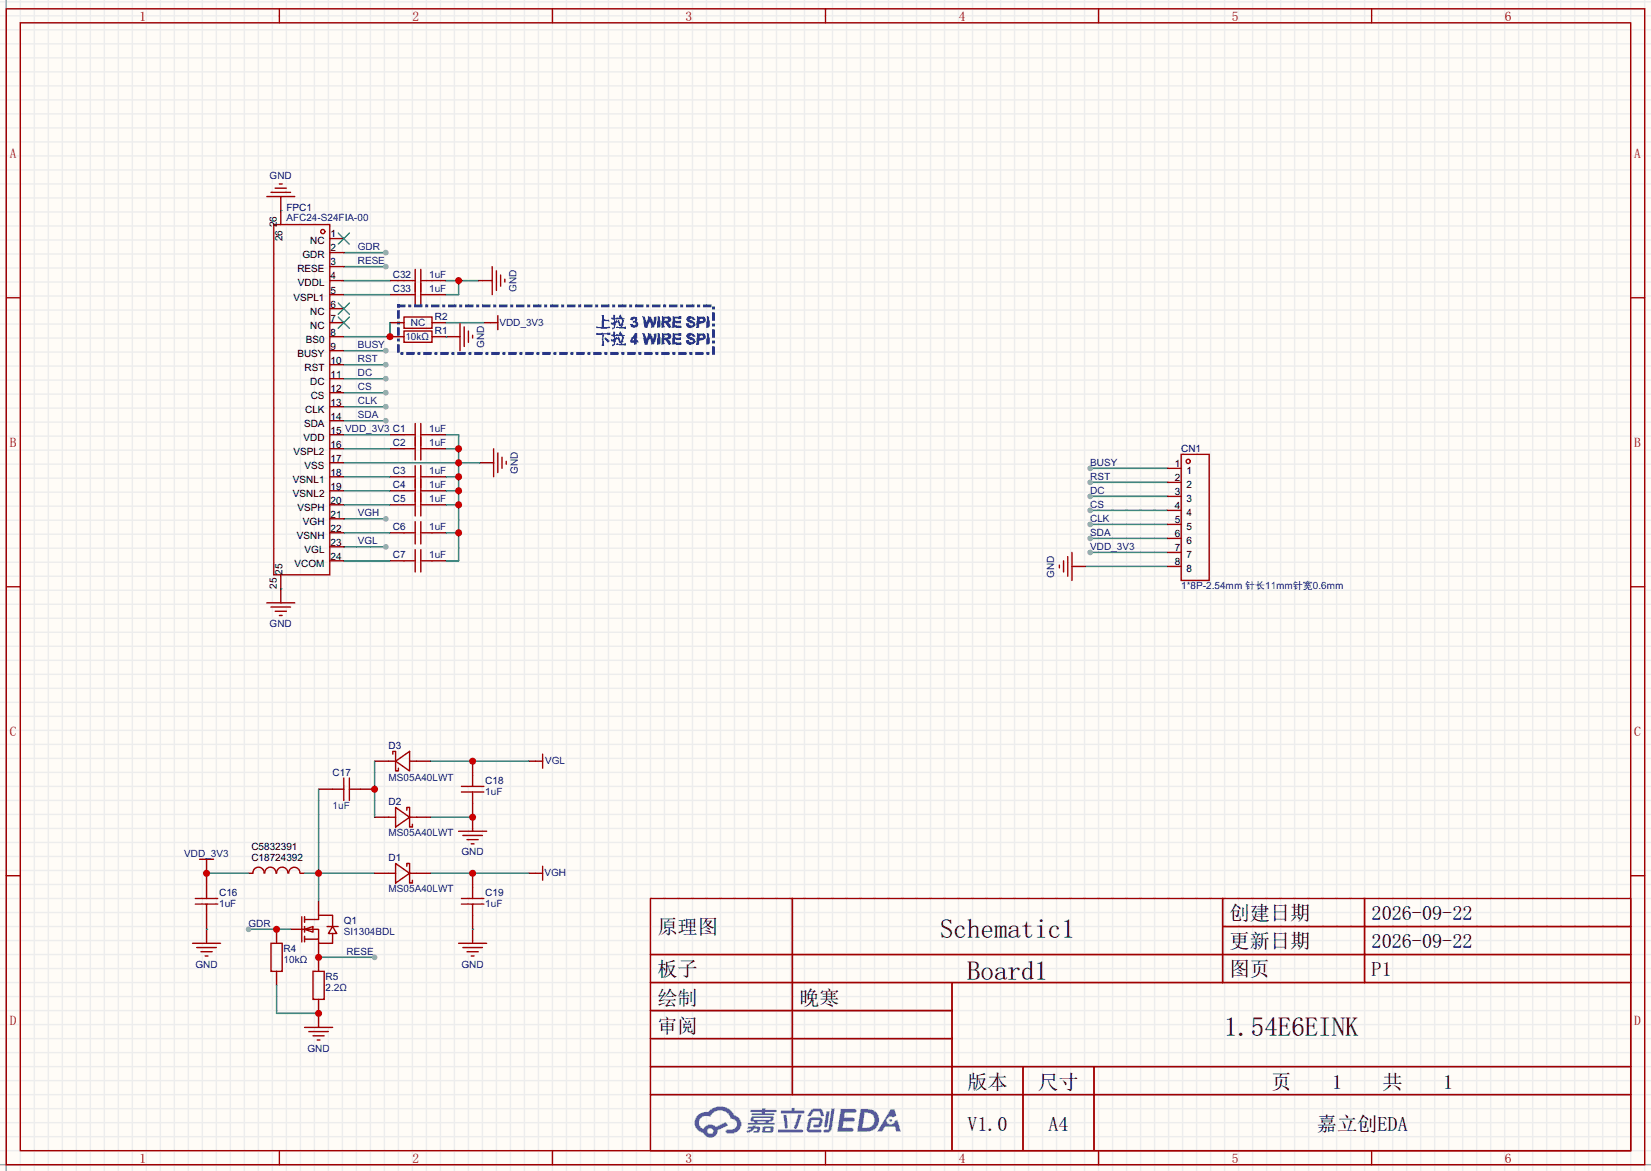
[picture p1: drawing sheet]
<svg xmlns="http://www.w3.org/2000/svg" width="299mm" height="212mm" viewBox="0 0 299 212" stroke-linecap="round" stroke-linejoin="round" font-family="sans-serif">
<path d="M0 0h299.5v212.3h-299.5z" fill="#fffcf7"/>
<g fill="none" stroke="#ededed" stroke-width=".25">
<path d="M1.1 0v212.3M3.7 0v212.3M6.2 0v212.3M8.8 0v212.3M11.3 0v212.3M13.8 0v212.3M16.4 0v212.3M18.9 0v212.3M21.5 0v212.3M24 0v212.3M26.5 0v212.3M29.1 0v212.3"/>
<path d="M31.6 0v212.3M34.2 0v212.3M36.7 0v212.3M39.2 0v212.3M41.8 0v212.3M44.3 0v212.3M46.9 0v212.3M49.4 0v212.3M51.9 0v212.3M54.5 0v212.3M57 0v212.3M59.6 0v212.3"/>
<path d="M62.1 0v212.3M64.6 0v212.3M67.2 0v212.3M69.7 0v212.3M72.3 0v212.3M74.8 0v212.3M77.3 0v212.3M79.9 0v212.3M82.4 0v212.3M85 0v212.3M87.5 0v212.3M90 0v212.3"/>
<path d="M92.6 0v212.3M95.1 0v212.3M97.7 0v212.3M100.2 0v212.3M102.7 0v212.3M105.3 0v212.3M107.8 0v212.3M110.4 0v212.3M112.9 0v212.3M115.4 0v212.3M118 0v212.3M120.5 0v212.3"/>
<path d="M123.1 0v212.3M125.6 0v212.3M128.1 0v212.3M130.7 0v212.3M133.2 0v212.3M135.8 0v212.3M138.3 0v212.3M140.8 0v212.3M143.4 0v212.3M145.9 0v212.3M148.5 0v212.3M151 0v212.3"/>
<path d="M153.5 0v212.3M156.1 0v212.3M158.6 0v212.3M161.2 0v212.3M163.7 0v212.3M166.2 0v212.3M168.8 0v212.3M171.3 0v212.3M173.9 0v212.3M176.4 0v212.3M178.9 0v212.3M181.5 0v212.3"/>
<path d="M184 0v212.3M186.6 0v212.3M189.1 0v212.3M191.6 0v212.3M194.2 0v212.3M196.7 0v212.3M199.3 0v212.3M201.8 0v212.3M204.3 0v212.3M206.9 0v212.3M209.4 0v212.3M212 0v212.3"/>
<path d="M214.5 0v212.3M217 0v212.3M219.6 0v212.3M222.1 0v212.3M224.7 0v212.3M227.2 0v212.3M229.7 0v212.3M232.3 0v212.3M234.8 0v212.3M237.4 0v212.3M239.9 0v212.3M242.4 0v212.3"/>
<path d="M245 0v212.3M247.5 0v212.3M250.1 0v212.3M252.6 0v212.3M255.1 0v212.3M257.7 0v212.3M260.2 0v212.3M262.8 0v212.3M265.3 0v212.3M267.8 0v212.3M270.4 0v212.3M272.9 0v212.3"/>
<path d="M275.5 0v212.3M278 0v212.3M280.5 0v212.3M283.1 0v212.3M285.6 0v212.3M288.2 0v212.3M290.7 0v212.3M293.2 0v212.3M295.8 0v212.3M298.3 0v212.3M0 .3h299.5M0 2.9h299.5"/>
<path d="M0 5.4h299.5M0 7.9h299.5M0 10.5h299.5M0 13h299.5M0 15.6h299.5M0 18.1h299.5M0 20.6h299.5M0 23.2h299.5M0 25.7h299.5M0 28.3h299.5M0 30.8h299.5M0 33.3h299.5"/>
<path d="M0 35.9h299.5M0 38.4h299.5M0 41h299.5M0 43.5h299.5M0 46h299.5M0 48.6h299.5M0 51.1h299.5M0 53.7h299.5M0 56.2h299.5M0 58.7h299.5M0 61.3h299.5M0 63.8h299.5"/>
<path d="M0 66.4h299.5M0 68.9h299.5M0 71.4h299.5M0 74h299.5M0 76.5h299.5M0 79.1h299.5M0 81.6h299.5M0 84.1h299.5M0 86.7h299.5M0 89.2h299.5M0 91.8h299.5M0 94.3h299.5"/>
<path d="M0 96.8h299.5M0 99.4h299.5M0 101.9h299.5M0 104.5h299.5M0 107h299.5M0 109.5h299.5M0 112.1h299.5M0 114.6h299.5M0 117.2h299.5M0 119.7h299.5M0 122.2h299.5M0 124.8h299.5"/>
<path d="M0 127.3h299.5M0 129.9h299.5M0 132.4h299.5M0 134.9h299.5M0 137.5h299.5M0 140h299.5M0 142.6h299.5M0 145.1h299.5M0 147.6h299.5M0 150.2h299.5M0 152.7h299.5M0 155.3h299.5"/>
<path d="M0 157.8h299.5M0 160.3h299.5M0 162.9h299.5M0 165.4h299.5M0 168h299.5M0 170.5h299.5M0 173h299.5M0 175.6h299.5M0 178.1h299.5M0 180.7h299.5M0 183.2h299.5M0 185.7h299.5"/>
<path d="M0 188.3h299.5M0 190.8h299.5M0 193.4h299.5M0 195.9h299.5M0 198.4h299.5M0 201h299.5M0 203.5h299.5M0 206.1h299.5M0 208.6h299.5M0 211.1h299.5"/>
</g>
<path d="M1.1 0v212.3M0 211.1h299.5" fill="none" stroke="#999" stroke-width=".25"/>
<g fill="none" stroke="#a10000" stroke-width=".25">
<path d="M1.1 1.6h297.2v209.5h-297.2zM3.7 4.1h292.1v204.5h-292.1zM50.7 1.6v2.5M100.2 1.6v2.5M149.7 1.6v2.5M199.3 1.6v2.5M248.8 1.6v2.5M1.1 54h2.6M295.8 54h2.5M1.1 106.4h2.6M295.8 106.4h2.5M1.1 158.8h2.6"/>
<path d="M295.8 158.8h2.5M118 162.9h177.8v45.7h-177.8zM118 173h177.8M118 178.1h177.8M143.7 162.9v35.5M172.7 178.1v30.5M221.8 162.9v15.2M221.8 168h74M247.5 162.9v15.2M118 183.2h54.7M118 193.4h177.8M118 188.3h54.7"/>
<path d="M118 198.4h177.8M185.6 193.4v15.2M198.4 193.4v15.2M50.7 208.6v2.5M100.2 208.6v2.5M149.7 208.6v2.5M199.3 208.6v2.5M248.8 208.6v2.5"/>
</g>
<g fill="#5487ff">
<path d="M152.5 201h1.6a1.34 1.34 0 0 1 1.2 .2 .37 .37 0 0 1-.3 .6h-1.7l-.2 .8h1.6a.37 .37 0 0 1 .4 .4 .37 .37 0 0 1-.4 .4l-1.7-.1-.2 1.2h.8a1.26 1.26 0 0 1 1.2 .1 .36 .36 0 0 1-.3 .6h-2.6z"/>
<path d="M161.5 201.1h.8l.3 1.2-.6 .3a.72 .72 0 0 0-1.1 .2 .72 .72 0 0 0 .3 1 .72 .72 0 0 0 1-.4l.1-.2 .5-.2 .6 2.1h-.8l-.3-.8h-1.8l-.5 .8h-.9z"/>
<path d="M149.9 201.4h.6l-.4 2.7a.31 .31 0 0 1-.3 .3 .31 .31 0 0 1-.3-.3z"/>
<path d="M150.8 201h.6l-.5 3.7a.97 .97 0 0 1-1.5 .5l.1-.4h.6l.2-.2z"/>
<path d="M147.1 201.2l.5-.2h1.3l.3 .4 .3 .8-.1 .2h-.5l-.3-.9h-.8l-.2 .1-.6 .8-.5-.1v-.1z"/>
<path d="M146.8 202.8l.4-.2 1.5-.1a.69 .69 0 0 1 .5 .5 .69 .69 0 0 1-.1 .7 .74 .74 0 0 1-.8 .7h-.6a.27 .27 0 0 1-.2-.3 .27 .27 0 0 1 .3-.3h.6l.2-.7h-1.4l-.3 1.6 1.9 .1a.28 .28 0 0 1 .2 .3 .28 .28 0 0 1-.3 .2h-1.9l-.4-.2-.1-.5z"/>
<path d="M141.1 204.8h4.3a.28 .28 0 0 1 .3 .3 .28 .28 0 0 1-.3 .2h-4.2l-.1-.1z"/>
<path d="M144.8 202.1h.6l-.8 2.4a.3 .3 0 0 1-.4 .2 .3 .3 0 0 1-.2-.3z"/>
<path d="M142.1 202.1h.6l.2 2.2-.2 .3-.4-.2z"/>
<path d="M141.7 201.3h1.8l.2-.4h.5l-.1 .4h1.5a.27 .27 0 0 1 .3 .3 .27 .27 0 0 1-.3 .3h-3.8l-.2-.2z"/>
<path d="M135.7 204.2h.8v-.1l.6-.1-.1 .2 .8 .1a.7 .7 0 0 1-.5 1.1h-.6v-.4l.6-.1v-.2l-.4-.1a2.13 2.13 0 0 1-1.3 .8l-.2-.4 .8-.3h-.6z"/>
<path d="M136.1 201.2h2.1l.1-.3h.6l-.1 .3h1.9l.2 .2-.2 .2h-1.9l-.1 .2h1.6l.2 .2-.2 .2h-3.9l-.1-.4h1.8v-.2h-1.9l-.1-.1z"/>
<path d="M156.1 201l-.6 4.2h1.4a2.14 2.14 0 0 0 2.6-2.1 2.14 2.14 0 0 0-2.7-2.1zM156.8 201.7a1.37 1.37 0 0 1 1.8 1.2 1.37 1.37 0 0 1-1.5 1.5l-.7 .1z"/>
<path d="M136.3 202.5a.47 .47 0 0 0-.2 .6 .47 .47 0 0 0 .6 .2l.1 .3h-1.1l-.1 .3h4.7l.2-.1-.1-.2h-1l.1-.3a.6 .6 0 0 0 .7-.2 .6 .6 0 0 0 0-.7l-3.5-.1zM136.8 202.7h2.8l.1 .1-.1 .2h-2.8zM137.4 203.3h1.4l-.1 .3h-1.2z"/>
<path d="M138.4 204.3a.9 .9 0 0 0-.1 1.1 2.48 2.48 0 0 0 1.9-.2 .84 .84 0 0 0 0-1h-1.4zM138.9 204.6h.7l.1 .3-.2 .1h-.7z"/>
<path d="M126.6 202.1a1.91 1.91 0 0 0-.5 2 1.91 1.91 0 0 0 1.5 1.3 1.35 1.35 0 0 0 1.5 .9 1.35 1.35 0 0 0 1.1-1.4l1.9-.9-.4-.6-1.8 .9a1.41 1.41 0 0 0-2.3 .3 1.25 1.25 0 0 1-.6-1.7 1.25 1.25 0 0 1 1.8-.4 1.97 1.97 0 0 1 2-1.2 1.97 1.97 0 0 1 1.8 1.5 .96 .96 0 0 1 1 .9 .96 .96 0 0 1-.9 1h-.6a.39 .39 0 0 0-.5 .4 .39 .39 0 0 0 .4 .4 1.87 1.87 0 0 0 1.9-.5 1.87 1.87 0 0 0 .4-2l-.7-.7-.4-.1a2.86 2.86 0 0 0-4.8-.6h-.3a2.27 2.27 0 0 0-1.5 .5zM128.4 205.1a.5 .5 0 0 1 1 0 .5 .5 0 0 1-1 0z"/>
<circle cx="161.6" cy="203.1" r=".27"/>
</g>
<g fill="none" stroke="#870000" stroke-width=".25">
<path d="M70.7 50.9h2.6M70.7 53.4h2.6M78.4 50.9h2.5M78.4 53.4h2.5M70.7 78.8h2.6M78.4 78.8h2.5M70.7 96.6h2.6M70.7 89h2.6M70.7 86.4h2.6M70.7 91.5h2.6M70.7 81.4h2.6M78.4 96.6h2.5"/>
<path d="M78.4 89h2.5M78.4 86.4h2.5M78.4 91.5h2.5M78.4 81.4h2.5M70.7 101.7h2.6M78.4 101.7h2.5M85.7 138v2.5M95.9 138h1.3M37.5 157v3.9M45.1 158.3h.7M54.5 158.3h.7M57.8 143.1h2.5"/>
<path d="M65.4 143.1h2.5M85.7 145.6v2.6M85.7 158.3v2.6M95.9 158.3h1.3M37.5 165.9v2.6M50.2 168.5v2.5M50.2 176.1v2.5M57.8 173.6v2.5M85.7 165.9v2.6M57.8 181.2v2.5"/>
</g>
<g fill="none" stroke="#a10000" stroke-width=".25">
<path d="M73.3 50.9h2M73.3 53.4h2M75.3 48.8v6.6M76.3 48.8v6.6M76.3 50.9h2.1M76.3 53.4h2.1M73.3 78.8h2M75.3 76.8v6.6M76.3 76.8v6.6M76.3 78.8h2.1M73.3 96.6h2M73.3 89h2"/>
<path d="M73.3 86.4h2M73.3 91.5h2M73.3 81.4h2M75.3 84.4v9.1M75.3 94.6v4M75.3 99.6v4.1M76.3 84.4v9.1M76.3 94.6v4M76.3 99.6v4.1M76.3 96.6h2.1M76.3 89h2.1M76.3 86.4h2.1"/>
<path d="M76.3 91.5h2.1M76.3 81.4h2.1M73.3 101.7h2M76.3 101.7h2.1M97.2 138h1.2M98.4 136.7v2.6M36.2 155.8h2.5M37.5 155.8v1.2M45.9 158.3a1.01 1.01 0 0 1 1-1.1 1.01 1.01 0 0 1 1 1.1M48 158.3a1.01 1.01 0 0 1 1-1.1 1.01 1.01 0 0 1 1.1 1.1M50.2 158.3a1.01 1.01 0 0 1 1-1.1 1.01 1.01 0 0 1 1 1.1M52.4 158.3a1.01 1.01 0 0 1 1-1.1 1.01 1.01 0 0 1 1 1.1"/>
<path d="M60.3 143.1h2.1M62.4 141v4.1M63.4 143.1h2M63.4 141v4.1M83.7 143.6h4.1M83.7 142.6h4.1M85.7 140.5v2.1M85.7 143.6v2M97.2 158.3h1.2M98.4 157v2.6M35.4 163.9h4.1M35.4 162.9h4.1"/>
<path d="M37.5 160.9v2M37.5 163.9v2M49.1 171h2.1v5.1h-2.1zM56.8 176.1h2v5.1h-2zM83.7 163.9h4.1M83.7 162.9h4.1M85.7 160.9v2M85.7 163.9v2"/>
</g>
<path d="M62.4 45.8h7.6" fill="none" stroke="#008700" stroke-width=".25"/>
<circle cx="70" cy="45.8" r=".51" fill="#999"/>
<path d="M62.4 48.3h7.6" fill="none" stroke="#008700" stroke-width=".25"/>
<circle cx="70" cy="48.3" r=".51" fill="#999"/>
<path d="M62.4 99.1h7.6" fill="none" stroke="#008700" stroke-width=".25"/>
<circle cx="70" cy="99.1" r=".51" fill="#999"/>
<path d="M62.4 94.1h7.6" fill="none" stroke="#008700" stroke-width=".25"/>
<circle cx="70" cy="94.1" r=".51" fill="#999"/>
<path d="M72.3 55.4h57.1v8.7h-57.1z" fill="none" stroke="#039" stroke-width=".51" stroke-dasharray="1 1 0 1"/>
<path d="M73.3 57.5h5.1v2h-5.1zM73.3 60h5.1v2.1h-5.1z" fill="none" stroke="#a10000" stroke-width=".25"/>
<path d="M70.7 58.5h2.6M78.4 58.5h2.5M70.7 61h2.6M78.4 61h2.5" fill="none" stroke="#870000" stroke-width=".25"/>
<path d="M37.5 158.3h7.6" fill="none" stroke="#008700" stroke-width=".25"/>
<circle cx="37.5" cy="158.3" r=".63" fill="#c00"/>
<path d="M54.7 166.2v4.6M55.2 168.5l1.6-.5v1zM55.2 166.7h2.6v-.8h2.5v2.1M55.2 168.5h2.6v2.5h2.5v-1.8M55.2 170.3h2.6M55.2 166.2v1M55.2 168v1M55.2 169.7v1.1M59.3 168h2M60.3 168l.8 1.2h-1.5z" fill="none" stroke="#a10000" stroke-width=".25"/>
<path d="M52.7 168.5h2.5M57.8 163.4v2.5M57.8 171v2.6" fill="none" stroke="#870000" stroke-width=".25"/>
<path d="M55.2 158.3h12.7M57.8 143.1v20.3" fill="none" stroke="#008700" stroke-width=".25"/>
<circle cx="57.8" cy="158.3" r=".63" fill="#c00"/>
<path d="M37.5 168.5v2.5" fill="none" stroke="#870000" stroke-width=".25"/>
<path d="M34.9 171h5.1M35.7 171.8h3.5M36.4 172.5h2.1M37.2 173.3h.5" fill="none" stroke="#a10000" stroke-width=".25"/>
<path d="M37.5 168.5h.1M45.1 168.5h7.6" fill="none" stroke="#008700" stroke-width=".25"/>
<circle cx="50.2" cy="168.5" r=".63" fill="#c00"/>
<circle cx="45.1" cy="168.5" r=".51" fill="#999"/>
<path d="M57.8 183.7v2.6" fill="none" stroke="#870000" stroke-width=".25"/>
<path d="M55.2 186.3h5.1M56 187h3.6M56.8 187.8h2M57.5 188.5h.5" fill="none" stroke="#a10000" stroke-width=".25"/>
<path d="M50.2 178.6v5.1h7.6" fill="none" stroke="#008700" stroke-width=".25"/>
<circle cx="57.8" cy="183.7" r=".63" fill="#c00"/>
<path d="M57.8 173.6h10.1" fill="none" stroke="#008700" stroke-width=".25"/>
<circle cx="57.8" cy="173.6" r=".63" fill="#c00"/>
<circle cx="67.9" cy="173.6" r=".51" fill="#999"/>
<path d="M67.9 138h2.6M75.6 138h2.5M67.9 158.3h2.6M67.9 148.2h2.6M75.6 158.3h2.5M75.6 148.2h2.5" fill="none" stroke="#870000" stroke-width=".25"/>
<path d="M70.5 138h1.3M71.2 136.7v-.5h.6v3.6h.5v-.5M71.8 138l2.5-1.8v3.6zM74.3 138h1.3M70.5 158.3h1.3M70.5 148.2h1.3M71.8 156.5l2.5 1.8-2.5 1.8zM71.8 146.4l2.5 1.8-2.5 1.7zM73.8 157v-.5h.5v3.6h.5v-.5M73.8 146.9v-.5h.5v3.5h.5v-.5M74.3 158.3h1.3M74.3 148.2h1.3" fill="none" stroke="#a10000" stroke-width=".25"/>
<path d="M67.9 138v10.2" fill="none" stroke="#008700" stroke-width=".25"/>
<circle cx="67.9" cy="143.1" r=".63" fill="#c00"/>
<path d="M78.1 138h17.8" fill="none" stroke="#008700" stroke-width=".25"/>
<circle cx="85.7" cy="138" r=".63" fill="#c00"/>
<path d="M78.1 148.2h7.6" fill="none" stroke="#008700" stroke-width=".25"/>
<path d="M85.7 148.2v2.5" fill="none" stroke="#870000" stroke-width=".25"/>
<circle cx="85.7" cy="148.2" r=".63" fill="#c00"/>
<path d="M83.2 150.7h5.1M83.9 151.5h3.6M84.7 152.2h2M85.5 153h.5M83.2 171h5.1M83.9 171.8h3.6M84.7 172.5h2M85.5 173.3h.5" fill="none" stroke="#a10000" stroke-width=".25"/>
<path d="M85.7 168.5v2.5" fill="none" stroke="#870000" stroke-width=".25"/>
<path d="M78.1 158.3h17.8M85.7 168.5h.1" fill="none" stroke="#008700" stroke-width=".25"/>
<circle cx="85.7" cy="158.3" r=".63" fill="#c00"/>
<g fill="none" stroke="#a10000" stroke-width=".25">
<path d="M49.7 40.7h10.1v63.5h-10.1zM214.2 82.4h5.1v22.8h-5.1z"/>
<circle cx="58.5" cy="42" r=".38"/>
<circle cx="215.5" cy="83.6" r=".38"/>
</g>
<g fill="none" stroke="#870000" stroke-width=".25">
<path d="M50.9 38.2v2.5M59.8 43.3h2.6M59.8 45.8h2.6M59.8 48.3h2.6M59.8 50.9h2.6M59.8 53.4h2.6M59.8 56h2.6M59.8 58.5h2.6M59.8 61h2.6M59.8 63.6h2.6M59.8 66.1h2.6M59.8 68.7h2.6"/>
<path d="M59.8 71.2h2.6M59.8 73.7h2.6M59.8 76.3h2.6M59.8 78.8h2.6M59.8 81.4h2.6M59.8 83.9h2.6M59.8 86.4h2.6M59.8 89h2.6M59.8 91.5h2.6M59.8 94.1h2.6M59.8 96.6h2.6M59.8 99.1h2.6"/>
<path d="M211.7 84.9h2.5M211.7 87.5h2.5M211.7 90h2.5M211.7 92.5h2.5M211.7 95.1h2.5M211.7 97.6h2.5M50.9 104.2v2.6M59.8 101.7h2.6M211.7 100.2h2.5M211.7 102.7h2.5"/>
</g>
<path d="M61.3 42.2l2.1 2.1M61.3 54.9l2.1 2.1M61.3 57.5l2.1 2M63.4 42.2l-2.1 2.1M63.4 54.9l-2.1 2.1M63.4 57.5l-2.1 2" fill="none" stroke="#3c3" stroke-width=".25"/>
<path d="M62.4 50.9h8.3M62.4 53.4h8.3M70.7 58.5v2.5h-8.3M62.4 78.8h8.3M62.4 86.4h8.3M62.4 91.5h8.3M62.4 89h8.3M62.4 81.4h8.3M62.4 96.6h8.3M62.4 101.7h8.3" fill="none" stroke="#008700" stroke-width=".25"/>
<circle cx="70.7" cy="61" r=".63" fill="#c00"/>
<path d="M197.7 84.9h14" fill="none" stroke="#008700" stroke-width=".25"/>
<circle cx="197.7" cy="84.9" r=".51" fill="#999"/>
<path d="M197.7 100.2h14" fill="none" stroke="#008700" stroke-width=".25"/>
<circle cx="197.7" cy="100.2" r=".51" fill="#999"/>
<path d="M194.4 102.7h2.6" fill="none" stroke="#870000" stroke-width=".25"/>
<path d="M192.2 102.4v.5M192.9 101.7v2M193.7 100.9v3.6M194.4 100.2v5" fill="none" stroke="#a10000" stroke-width=".25"/>
<path d="M197.7 97.6h14M197 102.7h14.7" fill="none" stroke="#008700" stroke-width=".25"/>
<circle cx="197.7" cy="97.6" r=".51" fill="#999"/>
<path d="M80.9 61h2.5" fill="none" stroke="#870000" stroke-width=".25"/>
<path d="M83.4 58.5v5.1M84.2 59.3v3.5M85 60v2.1M85.7 60.8v.5" fill="none" stroke="#a10000" stroke-width=".25"/>
<path d="M197.7 95.1h14" fill="none" stroke="#008700" stroke-width=".25"/>
<circle cx="197.7" cy="95.1" r=".51" fill="#999"/>
<path d="M197.7 92.5h14" fill="none" stroke="#008700" stroke-width=".25"/>
<circle cx="197.7" cy="92.5" r=".51" fill="#999"/>
<path d="M80.9 61h.1M197.7 90h14" fill="none" stroke="#008700" stroke-width=".25"/>
<circle cx="197.7" cy="90" r=".51" fill="#999"/>
<path d="M197.7 87.5h14" fill="none" stroke="#008700" stroke-width=".25"/>
<circle cx="197.7" cy="87.5" r=".51" fill="#999"/>
<path d="M86.7 50.9h2.6M87.8 58.5h1.2M87 83.9h2.5" fill="none" stroke="#870000" stroke-width=".25"/>
<path d="M89 58.5h1.3M89.3 48.3v5.1M90 49.1v3.6M90.3 57.2v2.6M90.8 49.9v2M91.6 50.6v.5M89.5 81.4v5M90.3 82.1v3.6M91.1 82.9v2M91.8 83.6v.5" fill="none" stroke="#a10000" stroke-width=".25"/>
<path d="M80.9 58.5h6.9M80.9 50.9h5.8M83.2 50.9v2.5h-2.3" fill="none" stroke="#008700" stroke-width=".25"/>
<circle cx="83.2" cy="50.9" r=".63" fill="#c00"/>
<path d="M80.9 78.8h2.3v22.9h-2.3M62.4 83.9h24.6M80.9 86.4h2.3M80.9 89h2.3M80.9 91.5h2.3M80.9 96.6h2.3M80.9 81.4h2.3" fill="none" stroke="#008700" stroke-width=".25"/>
<g fill="#c00">
<circle cx="83.2" cy="83.9" r=".63"/>
<circle cx="83.2" cy="86.4" r=".63"/>
<circle cx="83.2" cy="89" r=".63"/>
<circle cx="83.2" cy="91.5" r=".63"/>
<circle cx="83.2" cy="96.6" r=".63"/>
<circle cx="83.2" cy="81.4" r=".63"/>
</g>
<path d="M50.9 35.6v2.6M50.9 106.8v2.5" fill="none" stroke="#870000" stroke-width=".25"/>
<path d="M48.4 35.6h5.1M49.1 34.9h3.6M49.9 34.1h2M50.7 33.3h.5M48.4 109.3h5.1M49.1 110.1h3.6M49.9 110.8h2M50.7 111.6h.5" fill="none" stroke="#a10000" stroke-width=".25"/>
<path d="M50.9 38.2h.1M62.4 76.3h7.6M50.9 106.8h.1" fill="none" stroke="#008700" stroke-width=".25"/>
<circle cx="70" cy="76.3" r=".51" fill="#999"/>
<path d="M62.4 73.7h7.6" fill="none" stroke="#008700" stroke-width=".25"/>
<circle cx="70" cy="73.7" r=".51" fill="#999"/>
<path d="M62.4 71.2h7.6" fill="none" stroke="#008700" stroke-width=".25"/>
<circle cx="70" cy="71.2" r=".51" fill="#999"/>
<path d="M62.4 68.7h7.6" fill="none" stroke="#008700" stroke-width=".25"/>
<circle cx="70" cy="68.7" r=".51" fill="#999"/>
<path d="M62.4 66.1h7.6" fill="none" stroke="#008700" stroke-width=".25"/>
<circle cx="70" cy="66.1" r=".51" fill="#999"/>
<path d="M62.4 63.6h7.6" fill="none" stroke="#008700" stroke-width=".25"/>
<circle cx="70" cy="63.6" r=".51" fill="#999"/>
<g font-size="4.9">
<text x="170.5" y="170">Schematic1</text>
<text x="175.4" y="177.6">Board1</text>
<text x="222" y="187.8">1.54E6EINK</text>
</g>
<g font-size="3.7">
<text x="223" y="166.9">创建日期</text>
<text x="248.8" y="166.9">2026-09-22</text>
<text x="119.3" y="169.4">原理图</text>
<text x="223" y="171.9">更新日期</text>
<text x="248.8" y="171.9">2026-09-22</text>
<text x="119.3" y="177">板子</text>
<text x="223" y="177">图页</text>
<text x="248.8" y="177">P1</text>
<text x="119.3" y="182.1">绘制</text>
<text x="145" y="182.1">晚寒</text>
<text x="119.3" y="187.2">审阅</text>
<text x="175.5" y="197.3">版本</text>
<text x="188.3" y="197.3">尺寸</text>
<text x="230.6" y="197.3">页</text>
<text x="241.6" y="197.3">1</text>
<text x="250.8" y="197.3">共</text>
<text x="261.8" y="197.3">1</text>
<text x="175.5" y="205">V1.0</text>
<text x="190.2" y="205">A4</text>
<text x="238.9" y="205">嘉</text>
<text x="242.5" y="205">立创ED</text>
<text x="253.5" y="205">A</text>
</g>
<g font-size="2.7" fill="#039">
<text x="108.1" y="59.4">上</text>
<text x="110.8" y="59.4">拉</text>
<text x="114.3" y="59.4">3</text>
<text x="116.5" y="59.4">WIRE</text>
<text x="124.4" y="59.4">S</text>
<text x="126.2" y="59.4">PI</text>
<text x="108.1" y="62.4">下</text>
<text x="110.8" y="62.4">拉</text>
<text x="114.3" y="62.4">4</text>
<text x="116.5" y="62.4">WIRE</text>
<text x="124.4" y="62.4">S</text>
<text x="126.2" y="62.4">PI</text>
</g>
<g font-size="2.4" fill="#a00000">
<text x="25.3" y="3.7">1</text>
<text x="74.8" y="3.7">2</text>
<text x="124.4" y="3.7">3</text>
<text x="173.9" y="3.7">4</text>
<text x="223.4" y="3.7">5</text>
<text x="272.9" y="3.7">6</text>
<text x="1.8" y="28.7">A</text>
<text x="296.4" y="28.7">A</text>
<text x="1.8" y="81.1">B</text>
<text x="296.4" y="81.1">B</text>
<text x="1.8" y="133.4">C</text>
<text x="296.4" y="133.4">C</text>
<text x="1.8" y="185.8">D</text>
<text x="296.4" y="185.8">D</text>
<text x="25.3" y="210.8">1</text>
<text x="74.8" y="210.8">2</text>
<text x="124.4" y="210.8">3</text>
<text x="173.9" y="210.8">4</text>
<text x="223.4" y="210.8">5</text>
<text x="272.9" y="210.8">6</text>
</g>
<g font-size="1.8" fill="#00f">
<text x="48.9" y="32.4">GND</text>
<text x="51.9" y="40">AFC24-S24FIA-00</text>
<text x="64.9" y="45.4">GDR</text>
<text x="64.9" y="47.9">RESE</text>
<text x="77.9" y="50.4">1uF</text>
<text x="77.9" y="53">1uF</text>
<text x="93.7" y="52.9" transform="rotate(-90 93.7 52.9)">GND</text>
<text x="74.5" y="59.1">NC</text>
<text x="90.6" y="59.1">VDD_3V3</text>
<text x="64.9" y="65.7">RST</text>
<text x="64.9" y="63.1">BUSY</text>
<text x="73.5" y="61.6">10kΩ</text>
<text x="87.8" y="63" transform="rotate(-90 87.8 63)">GND</text>
<text x="64.9" y="70.8">CS</text>
<text x="64.9" y="68.2">DC</text>
<text x="64.9" y="75.8">SDA</text>
<text x="64.9" y="73.3">CLK</text>
<text x="62.6" y="78.4">VDD_3V3 C1</text>
<text x="77.9" y="78.4">1uF</text>
<text x="77.9" y="80.9">1uF</text>
<text x="77.9" y="88.5">1uF</text>
<text x="77.9" y="86">1uF</text>
<text x="93.9" y="85.9" transform="rotate(-90 93.9 85.9)">GND</text>
<text x="197.7" y="84.5">BUSY</text>
<text x="197.7" y="89.6">DC</text>
<text x="197.7" y="87">RST</text>
<text x="64.9" y="93.6">VGH</text>
<text x="77.9" y="91.1">1uF</text>
<text x="197.7" y="94.6">CLK</text>
<text x="197.7" y="92.1">CS</text>
<text x="64.9" y="98.7">VGL</text>
<text x="77.9" y="96.2">1uF</text>
<text x="77.9" y="101.2">1uF</text>
<text x="197.7" y="99.7">VDD_3V3</text>
<text x="197.7" y="97.2">SDA</text>
<text x="191.2" y="104.7" transform="rotate(-90 191.2 104.7)">GND</text>
<text x="214.2" y="106.8">1*8P-2</text>
<text x="219.8" y="106.8">.54</text>
<text x="222.3" y="106.8">mm 针</text>
<text x="227.7" y="106.8">长11mm针宽0.6mm</text>
<text x="48.9" y="113.7">GND</text>
<text x="70.5" y="141.6">MS05A40LWT</text>
<text x="98.9" y="138.6">VGL</text>
<text x="60.3" y="146.7">1uF</text>
<text x="88" y="144.2">1uF</text>
<text x="33.4" y="155.3">VDD_3V3</text>
<text x="70.5" y="151.5">MS05A40LWT</text>
<text x="83.7" y="155.1">GND</text>
<text x="70.5" y="161.7">MS05A40LWT</text>
<text x="98.7" y="158.9">VGH</text>
<text x="39.8" y="164.5">1uF</text>
<text x="88" y="164.5">1uF</text>
<text x="45.1" y="168">GDR</text>
<text x="62.4" y="169.6">SI1304BDL</text>
<text x="62.9" y="173.1">RESE</text>
<text x="35.5" y="175.4">GND</text>
<text x="51.4" y="174.6">10kΩ</text>
<text x="59.1" y="179.7">2.2Ω</text>
<text x="83.7" y="175.4">GND</text>
<text x="55.8" y="190.6">GND</text>
</g>
<g font-size="1.8">
<text x="50.2" y="41.2" transform="rotate(-90 50.2 41.2)">26</text>
<text x="51.3" y="43.7" transform="rotate(-90 51.3 43.7)">26</text>
<text x="54.8" y="46.9">GDR</text>
<text x="56.3" y="44.3">NC</text>
<text x="59.9" y="43">1</text>
<text x="59.9" y="45.6">2</text>
<text x="53.9" y="49.4">RESE</text>
<text x="54" y="51.9">VDDL</text>
<text x="59.9" y="48.1">3</text>
<text x="59.9" y="50.7">4</text>
<text x="59.9" y="53.2">5</text>
<text x="53.2" y="54.5">VSPL1</text>
<text x="56.3" y="57">NC</text>
<text x="56.3" y="59.6">NC</text>
<text x="59.9" y="55.7">6</text>
<text x="59.9" y="58.3">7</text>
<text x="53.9" y="64.6">BUSY</text>
<text x="55.4" y="62.1">BS0</text>
<text x="59.9" y="60.8">8</text>
<text x="59.9" y="63.4">9</text>
<text x="59.9" y="65.9">10</text>
<text x="55.2" y="67.2">RST</text>
<text x="56.3" y="69.7">DC</text>
<text x="59.9" y="68.4">11</text>
<text x="59.9" y="71">12</text>
<text x="55.1" y="77.3">SDA</text>
<text x="55.3" y="74.8">CLK</text>
<text x="56.4" y="72.3">CS</text>
<text x="59.9" y="73.5">13</text>
<text x="59.9" y="76.1">14</text>
<text x="53.2" y="82.4">VSPL2</text>
<text x="55" y="79.9">VDD</text>
<text x="59.9" y="78.6">15</text>
<text x="59.9" y="81.1">16</text>
<text x="59.9" y="83.7">17</text>
<text x="53.1" y="87.5">VSNL1</text>
<text x="55.2" y="85">VSS</text>
<text x="59.9" y="86.2">18</text>
<text x="59.9" y="88.8">19</text>
<text x="213.1" y="84.7">1</text>
<text x="213.1" y="87.2">2</text>
<text x="213.1" y="89.8">3</text>
<text x="215.2" y="86">1</text>
<text x="215.2" y="88.5">2</text>
<text x="53.1" y="90">VSNL2</text>
<text x="53.9" y="92.6">VSPH</text>
<text x="54.9" y="95.1">VGH</text>
<text x="59.9" y="91.3">20</text>
<text x="59.9" y="93.8">21</text>
<text x="213.1" y="92.3">4</text>
<text x="213.1" y="94.9">5</text>
<text x="215.2" y="91.1">3</text>
<text x="215.2" y="93.6">4</text>
<text x="53.8" y="97.7">VSNH</text>
<text x="55.2" y="100.2">VGL</text>
<text x="59.9" y="96.4">22</text>
<text x="59.9" y="98.9">23</text>
<text x="59.9" y="101.5">24</text>
<text x="213.1" y="97.4">6</text>
<text x="213.1" y="99.9">7</text>
<text x="215.2" y="96.1">5</text>
<text x="215.2" y="98.7">6</text>
<text x="215.2" y="101.2">7</text>
<text x="50.2" y="106.7" transform="rotate(-90 50.2 106.7)">25</text>
<text x="51.3" y="104.2" transform="rotate(-90 51.3 104.2)">25</text>
<text x="53.4" y="102.7">VCOM</text>
<text x="213.1" y="102.5">8</text>
<text x="215.2" y="103.8">8</text>
<text x="45.6" y="154.1">C5832391</text>
<text x="45.6" y="156.1">C18724392</text>
</g>
<g font-size="1.8" fill="#000080">
<text x="51.9" y="38.2">FPC1</text>
<text x="71.2" y="50.4">C32</text>
<text x="71.2" y="53">C33</text>
<text x="78.9" y="58.1">R2</text>
<text x="78.9" y="60.6">R1</text>
<text x="71.2" y="80.9">C2</text>
<text x="214.2" y="81.9">CN1</text>
<text x="71.2" y="88.5">C4</text>
<text x="71.2" y="86">C3</text>
<text x="71.2" y="91.1">C5</text>
<text x="71.2" y="96.2">C6</text>
<text x="71.2" y="101.2">C7</text>
<text x="70.5" y="135.8">D3</text>
<text x="60.3" y="140.6">C17</text>
<text x="88" y="142.1">C18</text>
<text x="70.5" y="145.9">D2</text>
<text x="70.5" y="156.1">D1</text>
<text x="39.8" y="162.5">C16</text>
<text x="62.4" y="167.5">Q1</text>
<text x="88" y="162.5">C19</text>
<text x="51.4" y="172.6">R4</text>
<text x="59.1" y="177.7">R5</text>
</g>
</svg>
